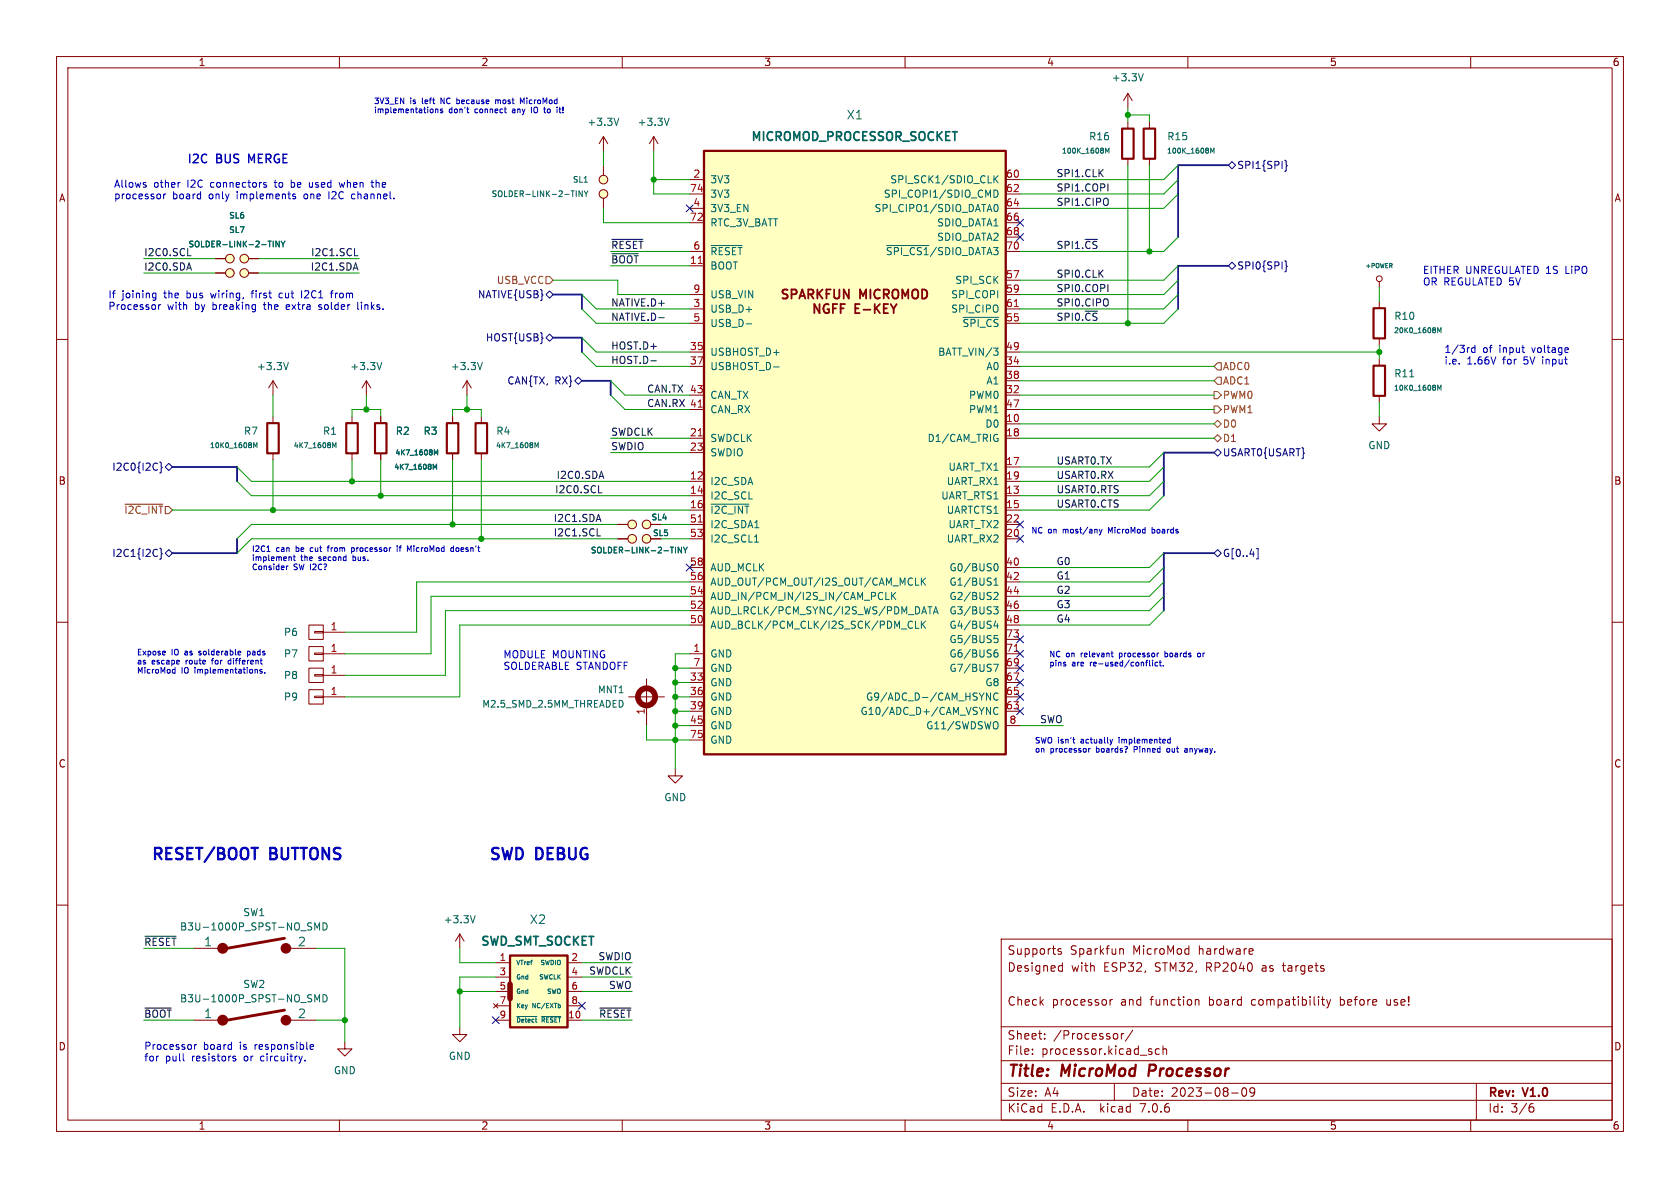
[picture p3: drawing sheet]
<svg xmlns="http://www.w3.org/2000/svg" width="297mm" height="210mm" viewBox="0 0 297 210" stroke-linecap="round" stroke-linejoin="round" font-family="sans-serif">
<g fill="none" stroke="#840000" stroke-width=".18">
<path d="M10 10h277v190h-277zM12 12h273v186h-273zM60 10v2M110 10v2M160 10v2M199.4 16.5l-.8 1.3M199.4 16.5v2.6M199.4 16.5l.8 1.3M210 10v2M260 10v2M106.7 24.1l-.8 1.3M106.7 24.1v2.6"/>
<path d="M106.7 29.2v1.8M106.7 35.1v1.7M106.7 24.1l.7 1.3M115.6 24.1l-.8 1.3M115.6 24.1v2.6M115.6 24.1l.7 1.3M121.9 31.8h2.6M121.9 36.8h2.6M121.9 34.3h2.6M121.9 39.4h2.6M177.8 31.8h2.5M177.8 36.8h2.5"/>
<path d="M177.8 34.3h2.5M177.8 39.4h2.5M199.4 21.6v1.1M199.4 28.1v1.1M203.2 21.6v1.1M203.2 28.1v1.1M10 60h2M38.1 45.7h1.8M38.1 48.3h1.8M43.9 45.7h1.8M43.9 48.3h1.8M121.9 47h2.6"/>
<path d="M121.9 54.6h2.6M121.9 57.2h2.6M121.9 52.1h2.6M121.9 44.5h2.6M177.8 54.6h2.5M177.8 57.2h2.5M177.8 49.5h2.5M177.8 52.1h2.5M177.8 44.5h2.5M177.8 41.9h2.5M243.8 49.8v1M243.8 53.3v1.2"/>
<path d="M243.8 59.8v1.2M285 60h2M48.3 67.3l-.8 1.3M48.3 67.3v2.6M48.3 73.7v1.1M48.3 67.3l.7 1.3M62.2 73.7v1.1M64.8 67.3l-.8 1.3M64.8 67.3v2.6M64.8 67.3l.7 1.3M67.3 73.7v1.1M80 73.7v1.1"/>
<path d="M82.5 67.3l-.7 1.3M82.5 67.3v2.6M82.5 67.3l.8 1.3M85.1 73.7v1.1M121.9 77.5h2.6M121.9 69.9h2.6M121.9 64.8h2.6M121.9 62.2h2.6M121.9 72.4h2.6M177.8 74.9h2.5M177.8 77.5h2.5M177.8 69.9h2.5"/>
<path d="M177.8 64.8h2.5M177.8 62.2h2.5M177.8 67.3h2.5M177.8 72.4h2.5M243.8 73.7v1.2h1.3l-1.3 1.3-1.2-1.3h1.2M243.8 63.5v1.1M243.8 70v1.1M48.3 80.1v1.2M62.2 80.1v1.2M67.3 80.1v1.2M80 80.1v1.2M85.1 80.1v1.2"/>
<path d="M109.2 95.3h1.8M109.2 92.7h1.8M115.1 92.7h1.7M121.9 85.1h2.6M121.9 87.6h2.6M121.9 90.2h2.6M121.9 95.3h2.6M121.9 92.7h2.6M121.9 80h2.6M177.8 85.1h2.5M177.8 87.6h2.5M177.8 90.2h2.5"/>
<path d="M177.8 82.6h2.5M177.8 95.3h2.5M177.8 92.7h2.5M10 110h2M54.6 110.5h2.5v2.5h-2.5zM54.6 114.3h2.5v2.5h-2.5zM54.6 118.1h2.5v2.6h-2.5zM55.6 111.6h1.5v.3h-1.5zM55.6 115.4h1.5v.3h-1.5zM55.6 119.3h1.5v.2h-1.5zM57.1 115.6h3.9M57.1 111.8h3.9"/>
<path d="M57.1 119.4h3.9M121.9 100.3h2.6M121.9 102.9h2.6M121.9 105.4h2.6M121.9 108h2.6M121.9 110.5h2.6M121.9 118.1h2.6M121.9 115.6h2.6M177.8 100.3h2.5M177.8 102.9h2.5M177.8 105.4h2.5M177.8 108h2.5"/>
<path d="M177.8 110.5h2.5M177.8 118.1h2.5M177.8 115.6h2.5M177.8 113h2.5M285 110h2M54.6 121.9h2.5v2.6h-2.5zM55.6 123.1h1.5v.2h-1.5zM57.1 123.2h3.9M111.1 123.2h6.4M114.3 120v8.3M119.4 135.9v1.3h1.2l-1.2 1.2-1.3-1.2h1.3M121.9 123.2h2.6"/>
<path d="M121.9 120.7h2.6M121.9 125.7h2.6M121.9 128.3h2.6M121.9 130.8h2.6M177.8 123.2h2.5M177.8 120.7h2.5M177.8 125.7h2.5M177.8 128.3h2.5M10 160h2M285 160h2M34.3 167.6h5M50.9 167.6h5"/>
<path d="M81.3 165.1l-.8 1.3M81.3 165.1v2.5M81.3 165.1l.7 1.3M87.2 177.4l.8 .8M87.6 170.2h2.6M87.6 172.7h2.6M87.6 175.3h2.6M87.6 177.8h2.6M88 177.4l-.8 .8M100.3 170.2h2.6M100.3 172.7h2.6M100.3 175.3h2.6"/>
<path d="M100.3 177.8h2.6M177 166h108v32h-108zM187.4 170.7l.4 .1M187.6 167.8l-.4-.1-.2 .2 .1 .2 .5 .2v.3h-.6M187.8 170.2v1.5M187.8 171.6l-.4 .1M196.2 176.7v1M196.7 176.7l-.3 .1-.2 .2M198 167.8h.5l.1 .9M210 167.7l.2 .1M210.2 167.2v1.5M210.2 168.6l-.2 .1"/>
<path d="M211.4 176.8h.5l.1 .9M221.3 167.7l.2 .4-.7 .1M221.5 168.6l-.2 .1M233.6 176.7h.6M233.8 177.5l.4 .2M234.5 176.7l.4 1M234.9 177.7l-.2 .4-.2 .1M235.2 176.7l-.3 1M245.2 176.7v.9M34.3 180.3h5M50.9 180.3h5M60 198v2"/>
<path d="M61 184.2v1.2h1.2l-1.2 1.3-1.3-1.3h1.3M81.3 181.6v1.3h1.2l-1.2 1.3-1.3-1.3h1.3M87.6 180.3h2.6M100.3 180.3h2.6M110 198v2M160 198v2M177 194.5h108M177 191.5h108M177 187.5h108M177 181.5h108M182.5 186.3v.1M182.5 185.5v.1"/>
<path d="M184.7 183.6v.1M184.7 182.8v.1M197 191.5v3M197.5 182.8v.8M198.2 182.7v1M198.7 182.7l-.3 .1-.2 .2M200.2 182.1l-1.2 2M205 185.5l-.5-.1-.3 .3v.4l.2 .2h.6M205.6 185.5l.2-.1 .4 .1v.9M205.6 184.9v1.5M210 198v2M217.7 193.2h1.2"/>
<path d="M219.7 192.4l.2-.1a.81 .81 0 0 1 .6 .6 .81 .81 0 0 1-.3 .8l-.2 .1a.81 .81 0 0 1-.3-1.4zM221.8 192.9l-.3 .3h-.3l-.2-.3 .1-.5 .4-.1 .2 .1a.99 .99 0 0 1-.3 1.4h-.3M260 198v2M261 191.5v6.5M270.6 195.7h.3l.3 .3-.1 .5-.5 .1M271 195.1l-.4 .1"/>
<circle cx="106.7" cy="34.3" r=".76"/>
<circle cx="106.7" cy="31.7" r=".76"/>
<circle cx="40.6" cy="48.3" r=".76"/>
<circle cx="40.6" cy="45.7" r=".76"/>
<circle cx="43.2" cy="45.7" r=".76"/>
<circle cx="43.2" cy="48.3" r=".76"/>
<circle cx="243.8" cy="49.3" r=".51"/>
<circle cx="111.8" cy="92.7" r=".76"/>
<circle cx="111.8" cy="95.2" r=".76"/>
<circle cx="114.3" cy="92.7" r=".76"/>
<circle cx="114.3" cy="95.2" r=".76"/>
</g>
<path d="M203.3 188.2l-.3 2" fill="none" stroke="#840000" stroke-width=".4"/>
<circle cx="114.3" cy="123.2" r="1.52" fill="none" stroke="#840000" stroke-width="1"/>
<g fill="none" stroke="#006464" stroke-width=".18">
<path d="M202.1 13l-.4 1.3M101.9 33.7v1.1M102.9 33.7v1.1l-.5-1.1v1.1M103.3 33.7l.3 .6M103.6 34.3v.5M104 33.7l-.4 .6M109.4 20.9l-.4 1.3M118.3 20.9l-.4 1.3M175.7 33.6a.64 .64 0 0 1 .7 .6 .64 .64 0 0 1-.7 .7zM175.7 31.1v1.2M175.8 36.3l.2-.2a.68 .68 0 0 1 .5 .7 .68 .68 0 0 1-.5 .6l-.2-.1-.1-.4zM175.9 31.6l.5 .7"/>
<path d="M176.4 31.1l-.7 .7M195.5 27.1v-.9l.3 .6 .3-.6v.9M214 27.1v-.9l.3 .6 .3-.6v.9M48.3 42.6v1M49.4 42.6v1l-.6-1v1M49.7 42.6l.3 .6M50 43.2v.4M50.4 42.6l-.4 .6M125.7 43.4h5.5M131.9 57.2h1M156.7 43.4h7.5M170.3 56.1h6.3"/>
<path d="M254.2 58.8v-.9l.3 .7 .3-.7v.9M44.8 79.1v-.8l.3 .6 .3-.6v.8M51 64.1l-.4 1.2M58.8 78.3l.3 .6 .3-.6v.8M67.5 64.1l-.4 1.2M76.8 79.5l.3 .7 .3-.7v.9M85.3 64.1l-.5 1.2M94.6 78.3l.3 .6 .3-.6v.8M136.8 64.9h.9M175.7 61.5h.7l-.4 .5M176.2 77.5h.2v.4l-.2 .1M176.2 62l.2 .3v.3l-.2 .2"/>
<path d="M176.3 76.8h.1M249.2 66.6h.7M254.2 69v-.9l.3 .6 .3-.6v.9M76.6 82.1l.3 .6 .3-.6v.9M119.4 96.7v1M120.5 96.7v1l-.6-1v1M120.8 96.7l.4 .6M121.2 97.3v.4M121.5 96.7l-.3 .6M125.7 89.1h6.7M133.4 95.8h.7M133.4 93.3h.8"/>
<path d="M155.5 104.8l.3-.1 .3 .1M156.1 105.9l-.3 .1-.3-.1M156.6 104.7v1.3h.6M157.6 104.7v1.3M157.8 105.3l.6 .7M158.4 104.7l-.8 .7M160.8 109.9l.3-.1 .2 .1M161.3 110.9l-.2 .2-.3-.1M161.9 109.8v1.3h.6M161.9 103.4h.6M162.9 102.2v1.2M162.9 109.8v1.3"/>
<path d="M163.1 110.3l.5 .8M163.1 102.7l.5 .7M163.6 109.8l-.7 .7M163.6 102.2l-.7 .7M164 107.3h.8M164.4 107.3v1.2M165 108.5l.4-1.2 .5 1.2M165.1 108.2h.6M175.7 107.3h.7l-.4 .4 .4 .2v.5l-.2 .1h-.5M175.7 117.4h.8l-.5 1.3M175.7 100.1l.1-.3 .2-.2a.68 .68 0 0 1 .5 .7 .68 .68 0 0 1-.5 .6l-.2-.1-.1-.4M175.7 104.8l.5-.1 .2 .4-.7 .9h.7"/>
<path d="M175.7 115.6l.3-.2h.3l.1 .2v.3l-.2 .2h-.4l-.1-.2M175.7 103.4h.7M175.7 102.5l.4-.3v1.2M176 109.7l-.3 .9h.8M176.3 110.2v.9M176.3 114.9h-.3l-.3 .5M176.4 112.3h-.6l-.1 .6 .2-.1 .4 .1 .1 .2v.4l-.2 .1-.5-.1M109.9 123.9l.3 .4-.3 .6M174.4 125l.7 1.3v-1.3M174.4 122.5l.7 1.3v-1.3M176.3 127.6a.9 .9 0 0 1 0 1.2M176.4 125.2a.6 .6 0 0 0-.8 .4 .6 .6 0 0 0 .6 .7l.2-.1"/>
<path d="M176.4 122.6a.6 .6 0 0 0-.8 .4 .6 .6 0 0 0 .6 .8l.2-.2M55.6 164.4v-1.3l.5 .9 .4-.9v1.3M55.6 177.1v-1.3l.5 .9 .4-.9v1.3M57.1 163.1a.64 .64 0 0 1 .7 .7 .64 .64 0 0 1-.7 .6zM57.1 175.8a.64 .64 0 0 1 .7 .7 .64 .64 0 0 1-.7 .6zM84 161.9l-.4 1.2M91.4 179.7h3.5M95.7 179.7h3.4M98.8 177.6l.3 .2-.1 .3-.2 .1"/>
</g>
<g fill="#ffffc2" stroke="#ffffc2" stroke-width=".18">
<path d="M124.5 26.7h53.3v106.7h-53.3z"/>
<path d="M90.2 168.9h10.1v12.7h-10.1z"/>
<circle cx="106.7" cy="34.3" r=".76"/>
<circle cx="106.7" cy="31.7" r=".76"/>
<circle cx="40.6" cy="45.7" r=".76"/>
<circle cx="43.2" cy="45.7" r=".76"/>
<circle cx="43.2" cy="48.3" r=".76"/>
<circle cx="40.6" cy="48.3" r=".76"/>
<circle cx="111.8" cy="92.7" r=".76"/>
<circle cx="114.3" cy="92.7" r=".76"/>
<circle cx="111.8" cy="95.2" r=".76"/>
<circle cx="114.3" cy="95.2" r=".76"/>
</g>
<path d="M124.5 26.7h53.3v106.7h-53.3zM90.2 168.9h10.1v12.7h-10.1z" fill="none" stroke="#840000" stroke-width=".41"/>
<g fill="none" stroke="#840000" stroke-width=".32">
<path d="M139.2 51.3l-.6-.1-.3 .3 .2 .4 .6 .2 .1 .2M139.9 52l.8-.1 .1-.2v-.4l-.3-.1h-.6v1.6M141.3 52.8l.5-1.6 .6 1.6M142.9 52l.8-.1 .1-.2-.1-.4-.2-.1h-.6v1.6M143.3 52l.5 .8M144.5 51.2v1.6M144.7 51.9l.7 .9M144.9 53.8v1.6l-.9-1.6v1.6M145.4 51.2l-.9 .9M146.1 51.9h.5M146.5 53.8a.79 .79 0 0 0-1 .6 .79 .79 0 0 0 .6 1l.5-.2v-.5h-.3M146.9 51.2h-.8v1.6"/>
<path d="M147.2 54.5h.6M147.5 51.2v1.3l.3 .3 .4-.1 .2-.2v-1.3M148 53.8h-.8v1.6M148.6 54.5h.5M149.4 53.8h-.8v1.6M150.1 51.2v1.6l-1-1.6v1.6M151.2 54.5h.5M152 53.8h-.8v1.6h.8M152 52.8v-1.6l.6 1.1 .5-1.1v1.6M152.7 54.7h1.2M153.9 51.2v1.6M154.6 53.8v1.6"/>
<path d="M154.9 54.4l.6 1M155.5 51.3a.64 .64 0 0 0-.7 0 .64 .64 0 0 0-.2 .8 .6 .6 0 0 0 .3 .6 .6 .6 0 0 0 .6-.1M155.5 53.8l-.9 .9M156.2 52l.8-.1 .1-.2v-.4l-.3-.1h-.6v1.6M156.2 54.5h.6M156.6 52l.5 .8M157 53.8h-.8v1.6h.8M157.5 53.8l.5 .8M158 51.3a.53 .53 0 0 1 .5-.1 .53 .53 0 0 1 .3 .5v.5a.53 .53 0 0 1-.5 .6 .53 .53 0 0 1-.5-.6v-.5zM158 54.6v.8M158.5 53.8l-.5 .8M159.5 52.8v-1.6l.5 1.1 .6-1.1v1.6"/>
<path d="M161.3 51.4a.54 .54 0 0 1 .7-.2 .54 .54 0 0 1 .3 .5v.5a.53 .53 0 0 1-.5 .6 .53 .53 0 0 1-.5-.6zM163 51.2a.81 .81 0 0 1 .9 .8 .81 .81 0 0 1-.9 .8z"/>
</g>
<path d="M123.4 46.6h.8M179.3 54.2h.7M123.4 77.1h.8M123.4 72h.8M123.4 92.3h.8M179.3 115.2h.7" fill="none" stroke="#a90000" stroke-width=".18"/>
<path d="M198.4 22.7h2v5.4h-2zM202.2 22.7h2v5.4h-2zM242.8 54.5h2.1v5.3h-2.1zM47.2 74.8h2.1v5.3h-2.1zM61.2 74.8h2v5.3h-2zM66.3 74.8h2v5.3h-2zM79 74.8h2v5.3h-2zM84.1 74.8h2v5.3h-2zM242.8 64.6h2.1v5.4h-2.1z" fill="none" stroke="#840000" stroke-width=".38"/>
<path d="M90.2 174v2.5" fill="none" stroke="#840000" stroke-width=".99"/>
<g fill="#840000" stroke="#840000" stroke-width=".51">
<circle cx="39.4" cy="167.6" r=".71"/>
<circle cx="50.5" cy="167.6" r=".69"/>
<circle cx="39.4" cy="180.3" r=".71"/>
<circle cx="50.5" cy="180.3" r=".69"/>
</g>
<path d="M50.3 165.9l-10.2 1.7M50.3 178.6l-10.2 1.7" fill="none" stroke="#840000" stroke-width=".51"/>
<g fill="none" stroke="#000084" stroke-width=".18">
<path d="M121.3 36.2l1.2 1.2M122.5 36.2l-1.2 1.2M179.7 38.8l1.2 1.2M180.9 38.8l-1.2 1.2M217.2 29.2l.6-.6 .6 .6-.6 .6zM227.1 28.3l.3 .2v.6l.2 .2-.2 .2v.6l-.3 .2M96.5 59.7l.7-.6 .6 .6-.6 .6zM97.2 51.4l.6 .7-.6 .6-.7-.6zM179.7 41.3l1.2 1.2M180.9 41.3l-1.2 1.2M217.2 47l.6-.6 .6 .6-.6 .6zM227.1 46.1l.3 .2v.6l.2 .2-.2 .2v.6l-.3 .2"/>
<path d="M101.6 67.3l.6-.6 .7 .6-.7 .6zM28.3 81.7l.2 .2v.6l.2 .1-.2 .2v.6l-.2 .2M28.3 96.9l.2 .2v.6l.2 .2-.2 .2v.6l-.2 .2M29.2 82.6l.6-.7 .7 .7-.7 .6zM29.8 97.2l.7 .6-.7 .6-.6-.6zM121.3 99.7l1.2 1.2M122.5 99.7l-1.2 1.2M179.7 92.1l1.2 1.2M179.7 94.6l1.2 1.3M180.9 92.1l-1.2 1.2M180.9 94.6l-1.2 1.3M214.6 80l.7-.6 .6 .6-.6 .6z"/>
<path d="M215.3 97.2l.6 .6-.6 .6-.7-.6zM222.1 97h.3v1.8h-.3M179.7 112.4l1.2 1.2M179.7 115l1.2 1.2M179.7 117.5l1.2 1.2M180.9 112.4l-1.2 1.2M180.9 115l-1.2 1.2M180.9 117.5l-1.2 1.2M179.7 120l1.2 1.3M179.7 122.6l1.2 1.2M179.7 125.1l1.2 1.2M180.9 120l-1.2 1.3"/>
<path d="M180.9 122.6l-1.2 1.2M180.9 125.1l-1.2 1.2M87 179.7l1.2 1.2M88.2 179.7l-1.2 1.2M102.3 177.2l1.2 1.2M103.5 177.2l-1.2 1.2"/>
</g>
<path d="M96.5 48.9h.7l.6 .6-.6 .7h-.7zM214.6 77.5l.7-.7 .6 .7-.6 .6zM214.6 69.2h.7l.6 .7-.6 .6h-.7zM214.6 71.8h.7l.6 .6-.6 .6h-.7zM215.3 66.7h.6v1.2h-.6l-.7-.6zM215.3 64.1h.6v1.3h-.6l-.7-.6zM215.3 74.3l.6 .6-.6 .7-.7-.7zM22.1 89.1h6.7" fill="none" stroke="#725600" stroke-width=".18"/>
<g fill="none" stroke="#0f0f0f" stroke-width=".18">
<path d="M195.9 32.5v1.3M195.9 35.2v.9M33.2 45.2h.6M62.7 45.2h.6M108.2 42.3h5.5M108.2 44.9h4.6M116.5 56.2h.9M195.9 50.3v1.3M195.9 53v.9M115.1 63.8h.9M105.6 94.7h.6M105.8 87.1h.6"/>
<path d="M25.6 178.2h4.7M25.6 165.5h5.5M106 178.2h5.5"/>
</g>
<g fill="none" stroke="#0000c2" stroke-width=".18">
<path d="M77 19.3v.6M77 19.4l.4-.1v.6M77.9 18.3v-1l.6 1M78.2 19.3h-.2l-.1 .1v.2l.3 .1v.2h-.3M80.8 18.3h.2M81 17.7h-.2M82.5 19.3h.4M82.8 19.9h.1M87.6 17.8l.3-.1 .1 .1M87.6 17.7v.6M88 17.8v.5M88.2 17.7l-.2 .1"/>
<path d="M89.1 19.3h.4M89.4 19.9h.1M90.6 19.6v.3M92 17.3l.3 .7 .4-.7v1M93.9 18.9v1M98.8 19.3h.4M98.9 18.9v.9l.3 .1M25.7 32.7l.2 .2-.2 .2M25.7 32.3h.1M28.9 34.3v.8M29.3 34.3l-.4 .2M31.7 32.3h.1"/>
<path d="M46.7 32.3h.4M46.7 32.6l.4 .1v.2l-.1 .2-.4-.1M51.5 31.8v1.3M51.5 33l.1 .1M51.6 32.3h-.1M51.7 34.5l.6 .4-.2 .2h-.4M52.2 34.4l-.3-.1-.2 .2M54.7 32.3v.6l.4 .2M58.1 33.9v1.2M60 32.3l.2 .8 .2-.6 .3 .6M62.6 34.3h-.2l-.3 .2 .1 .5 .4 .1M65.6 32.3h.5"/>
<path d="M65.8 33l.3 .1M27.1 52.6h.5M27.1 51.9h.5M27.6 51.8v1l-.2 .2M28 53.9v.8M28.4 53.9l-.4 .2M44.4 51.8h.5M44.6 51.5l-.1 1.2M49.8 51.8l-.4 .1-.1 .2 .1 .4 .4 .2M50.8 53.9l-.2 .1v.5l.2 .2M51.2 54.2l-.6 .1M53.3 51.4v1.3"/>
<path d="M53.9 51.5h.1M54.5 51.9l-.7 .8h.8M56.3 54.6l.4 .1M56.7 53.9l-.4 .1 .1 .2 .3 .1M58.4 51.8h.5M58.9 51.4l-.3 .2v1.1M63.2 53.4v1.1l.2 .2M260.8 61v1.3M260.8 61.5h-.4l-.3 .2 .2 .6h.5M47.2 97.5h.5M51.2 98.4l.3 .2v.5M51.8 98.4h.4"/>
<path d="M52 98.1v.9l.2 .1M54.9 96.9l-.1 .1 .1 .4M57.8 96.8h.4M58.2 96.5l-.2 .1v.9M62.2 96.9l.3-.1 .1 .2v.4h-.4M62.2 96.8v1M62.4 98.1v1M62.4 99.1h.1M62.5 98.4l-.1 .1M70.2 96.5v.1M70.2 96.8v.7M70.6 96.8h.3"/>
<path d="M70.9 96.5l-.2 .1v.9M72.4 97.2l.3-.7v1M79.9 96.8l.3 .1M80.2 97.4l-.3 .1M80.2 96.5v1M81 96.9l-.2-.1-.2 .2v.4h.4M194.3 93.6l.3 .6M194.6 94.2l-.3 .4M194.8 93.6l-.2 .6M196.3 93.9l-.3-.7v1M203.7 93.2v1M203.7 94.2h.3"/>
<path d="M204 93.6h-.3M29.2 115.2v.2h-.4M30.6 119h.3M30.6 118.4h.3M30.9 118v1M35.1 115.7l.1 .1M35.2 115.2v.2M37.4 116.7h.4M40.7 116.7l-.4 .2 .1 .4 .3 .1M42.4 115.1l.2 .3h-.5M42.5 115.7l-.1 .1M43.8 115.1v1"/>
<path d="M43.8 115.7l.2 .1M44 115.1l-.2 .1M46.3 118.4l-.2-.1-.2 .2 .1 .1 .3 .1v.3h-.4M46.8 118.9v.1M50.6 100v.7M50.9 100l-.3 .2M188.4 117.4v.3M196.4 115.5h.4M196.7 116.1h.1M197.9 115.5v1M197.9 116.1h.1M198 115.5h-.1"/>
<path d="M203.2 116.7v.9l.2 .1M203.8 117.1v.6M204.7 117.1h-.3l-.2 .2 .1 .4h.4M204.9 117.1h.4M205.1 116.7v.9l.2 .1M205.7 117.6v.1M205.9 116.1h.3M205.9 115.1v1M206.2 115.5h-.3M211.8 115.5h.1h.3l-.1 .6-.3-.1zM189.6 130.7h.4M189.9 131.4h.1"/>
<path d="M192.5 132.3v.7M192.7 132.3l-.2 .2M196.7 130.7l-.2 .7M197.8 130.4v.1M197.8 130.7v.7M200.5 132v1M200.5 132.5h.4M206.6 130.7h.3M206.6 132.3l-.3 .2v.4l.3 .1M206.9 131.3l-.3 .1M206.9 130.4v1M209.5 132.4h.3l.1 .6"/>
<path d="M209.9 132.5l-.5 .2 .2 .3 .3-.1M32.5 187.5h.1M34.4 184.7v.8M34.8 184.7l-.4 .2M41.2 187.1l.4 .1 .1 .2-.2 .1h-.3M41.2 186.8h.4M53.9 187.4v.1M54.9 184.7h.4l.1 .3-.6 .1M54.9 185.4h.5"/>
</g>
<path d="M217.2 29.2h-8.9v12.7M97.8 52.1h5.1v2.5M97.8 59.7h5.1v2.5M217.2 47h-8.9v7.6M102.9 67.3h5v2.6M30.5 82.6h11.4v2.5M41.9 95.3v2.5h-11.4M214.6 80h-8.9v7.6M214.6 97.8h-8.9v10.2" fill="none" stroke="#000084" stroke-width=".3"/>
<g fill="none" stroke="#009600" stroke-width=".18">
<path d="M199.4 19.1v2.5M106.7 26.7v2.5M106.7 36.8v2.6h15.2M115.6 26.7v7.6h6.3M115.6 31.8h6.3M199.4 20.3h3.8v1.3M199.4 29.2v28M203.2 29.2v15.3M208.3 31.8l-2.6 2.5h-25.4M208.3 29.2l-2.6 2.6h-25.4M208.3 34.3l-2.6 2.5h-25.4M25.4 45.7h12.7"/>
<path d="M25.4 48.3h12.7M45.7 45.7h17.8M45.7 48.3h17.8M97.8 49.5h11.4v2.6h12.7M102.9 54.6l2.5 2.6h16.5M102.9 52.1l2.5 2.5h16.5M102.9 59.7l2.5 2.5h16.5M107.9 44.5h14M107.9 47h14M208.3 54.6l-2.6 2.6h-25.4M208.3 52.1l-2.6 2.5h-25.4M208.3 49.5l-2.6 2.6h-25.4"/>
<path d="M208.3 41.9l-2.6 2.6h-25.4M208.3 47l-2.6 2.5h-25.4M243.8 50.8v2.5M48.3 69.9v3.8M62.2 73.7v-1.3h5.1v1.3M64.8 69.9v2.5M80 73.7v-1.3h5.1v1.3M82.5 69.9v2.5M102.9 62.2l2.5 2.6h16.5M107.9 69.9l2.6 2.5h11.4M107.9 67.3l2.6 2.6h11.4M107.9 77.5h14"/>
<path d="M180.3 72.4h34.3M180.3 62.2h63.5M180.3 74.9h34.3M180.3 69.9h34.3M180.3 64.8h34.3M180.3 67.3h34.3M180.3 77.5h34.3M243.8 61v2.5M243.8 71.1v2.6M30.5 90.2h91.4M41.9 85.1l2.5 2.5h77.5M41.9 82.6l2.5 2.5h77.5"/>
<path d="M48.3 81.3v8.9M62.2 81.3v3.8M67.3 81.3v6.3M80 81.3v11.4M85.1 81.3v14M107.9 80h14M109.2 92.7h-64.8l-2.5 2.6M109.2 95.3h-64.8l-2.5 2.5M116.8 92.7h5.1M116.8 95.3h5.1M205.7 85.1l-2.5 2.5h-22.9M205.7 82.6l-2.5 2.5h-22.9"/>
<path d="M205.7 87.6l-2.5 2.6h-22.9M205.7 80l-2.5 2.6h-22.9M205.7 97.8l-2.5 2.5h-22.9M119.4 118.1h2.5M121.9 110.5h-40.6v12.7h-20.3M121.9 108h-43.2v11.4h-17.7M121.9 105.4h-45.7v10.2h-15.2M121.9 115.6h-2.5v20.3M121.9 102.9h-48.2v8.9h-12.7M205.7 108l-2.5 2.5h-22.9M205.7 105.4l-2.5 2.6h-22.9M205.7 102.9l-2.5 2.5h-22.9"/>
<path d="M205.7 100.3l-2.5 2.6h-22.9M114.3 128.3v2.5h7.6M119.4 128.3h2.5M119.4 120.7h2.5M119.4 125.7h2.5M119.4 123.2h2.5M180.3 128.3h7.7M25.4 167.6h8.9M55.9 167.6h5.1v16.6M81.3 167.6v2.6h6.3M81.3 175.3h6.3M87.6 172.7h-6.3v8.9"/>
<path d="M102.9 175.3h8.9M102.9 172.7h8.9M102.9 170.2h8.9M25.4 180.3h8.9M55.9 180.3h5.1M102.9 180.3h8.9"/>
</g>
<g fill="#009600" stroke="#009600" stroke-width=".18">
<circle cx="119.4" cy="120.7" r=".46"/>
<circle cx="119.4" cy="123.2" r=".46"/>
<circle cx="85.1" cy="95.3" r=".46"/>
<circle cx="119.4" cy="128.3" r=".46"/>
<circle cx="119.4" cy="125.7" r=".46"/>
<circle cx="119.4" cy="118.1" r=".46"/>
<circle cx="62.2" cy="85.1" r=".46"/>
<circle cx="67.3" cy="87.6" r=".46"/>
<circle cx="48.3" cy="90.2" r=".46"/>
<circle cx="64.8" cy="72.4" r=".46"/>
<circle cx="80" cy="92.7" r=".46"/>
<circle cx="82.5" cy="72.4" r=".46"/>
<circle cx="115.6" cy="31.8" r=".46"/>
<circle cx="81.3" cy="175.3" r=".46"/>
<circle cx="119.4" cy="130.8" r=".46"/>
<circle cx="61" cy="180.3" r=".46"/>
<circle cx="199.4" cy="20.3" r=".46"/>
<circle cx="203.2" cy="44.5" r=".46"/>
<circle cx="199.4" cy="57.2" r=".46"/>
<circle cx="243.8" cy="62.2" r=".46"/>
</g>
<g font-size="2.8" fill="#0000c2">
<text x="26.7" y="152.2">RESET/BOOT</text>
<text x="47.9" y="152.2">BUTTONS</text>
<text x="86.4" y="152.2">SWD</text>
<text x="94.9" y="152.2">DEBUG</text>
</g>
<g font-size="2.8" fill="#840000">
<text x="178" y="190.9">Title:</text>
<text x="187.7" y="190.9">MicroMod</text>
<text x="203.9" y="190.9">Processor</text>
</g>
<text font-size="2.2" fill="#840000" x="129.5" y="54.6">SPARKFUN</text>
<text font-size="2.2" fill="#006464" x="165.6" y="54.6">E-KEY</text>
<g font-size="2.1" fill="#006464">
<text x="149.6" y="21.3">X1</text>
<text x="132.6" y="25.3">MICROMOD_PROCESSOR_SOCKET</text>
<text x="36" y="167.4">1</text>
<text x="52.6" y="167.4">2</text>
<text x="84.8" y="167.6">SWD_SMT_SOCKET</text>
<text x="93.6" y="163.6">X2</text>
<text x="36" y="180.1">1</text>
<text x="52.6" y="180.1">2</text>
</g>
<g font-size="2.1" fill="#0000c2">
<text x="33" y="29">I2C</text>
<text x="38.3" y="29">BUS</text>
<text x="44.4" y="29">MERGE</text>
</g>
<g font-size="2.1" fill="#840000">
<text x="178" y="172">Designed</text>
<text x="178" y="169">Supports</text>
<text x="189.2" y="169">Sparkfun</text>
<text x="189.4" y="172">with</text>
<text x="195.2" y="172">ESP32,</text>
<text x="200.3" y="169">MicroMod</text>
<text x="204.3" y="172">STM32,</text>
<text x="212" y="169">hardware</text>
<text x="213.5" y="172">RP2040</text>
<text x="223.5" y="172">as</text>
<text x="227.4" y="172">targets</text>
<text x="178" y="178">Check</text>
<text x="185.9" y="178">processor</text>
<text x="198.2" y="178">and</text>
<text x="203.5" y="178">function</text>
<text x="214" y="178">board</text>
<text x="221.6" y="178">compatibility</text>
<text x="237.4" y="178">before</text>
<text x="245.8" y="178">use!</text>
<text x="178" y="184">Sheet:</text>
<text x="186.2" y="184">/Processor/</text>
<text x="178" y="186.7">File:</text>
<text x="184.1" y="186.7">processor.kicad_sch</text>
<text x="178" y="196.9">KiCad</text>
<text x="178" y="194.1">Size:</text>
<text x="184.7" y="194.1">A4</text>
<text x="185.7" y="196.9">E.D.A.</text>
<text x="194.6" y="196.9">kicad</text>
<text x="200" y="194.1">Date:</text>
<text x="201.8" y="196.9">7.0.6</text>
<text x="207" y="194.1">2023-08-09</text>
<text x="263" y="194.3">Rev:</text>
<text x="263" y="196.9">Id:</text>
<text x="267.1" y="196.9">3/6</text>
<text x="269.4" y="194.3">V1.0</text>
</g>
<g font-size="1.8" fill="#840000">
<text x="35" y="11.9">1</text>
<text x="85" y="11.9">2</text>
<text x="135" y="11.9">3</text>
<text x="185" y="11.9">4</text>
<text x="235" y="11.9">5</text>
<text x="285" y="11.9">6</text>
<text x="10.3" y="35.9">A</text>
<text x="285.3" y="35.9">A</text>
<text x="10.3" y="85.9">B</text>
<text x="285.3" y="85.9">B</text>
<text x="10.3" y="135.9">C</text>
<text x="285.3" y="135.9">C</text>
<text x="10.3" y="185.9">D</text>
<text x="285.3" y="185.9">D</text>
<text x="35" y="199.9">1</text>
<text x="85" y="199.9">2</text>
<text x="135" y="199.9">3</text>
<text x="185" y="199.9">4</text>
<text x="235" y="199.9">5</text>
<text x="285" y="199.9">6</text>
</g>
<g font-size="1.8" fill="#006464">
<text x="196.4" y="14.6">+3.3V</text>
<text x="103.7" y="22.5">+3.3V</text>
<text x="112.6" y="22.5">+3.3V</text>
<text x="192.4" y="25">R16</text>
<text x="206.3" y="25">R15</text>
<text x="125.5" y="32.6">3V3</text>
<text x="125.5" y="35.2">3V3</text>
<text x="156.1" y="35.2">SPI_COPI1/SDIO_CMD</text>
<text x="157.3" y="32.6">SPI_SCK1/SDIO_CLK</text>
<text x="125.5" y="37.7">3V3_EN</text>
<text x="125.5" y="40.2">RTC_3V_BATT</text>
<text x="154.5" y="37.7">SPI_CIPO1/SDIO_DATA0</text>
<text x="165.6" y="40.2">SDIO_DATA1</text>
<text x="125.5" y="47.9">BOOT</text>
<text x="125.5" y="45.3">~{RESET}</text>
<text x="156.5" y="45.3">~{SPI_CS1}/SDIO_DATA3</text>
<text x="165.6" y="42.8">SDIO_DATA2</text>
<text x="125.5" y="52.9">USB_VIN</text>
<text x="168.1" y="52.9">SPI_COPI</text>
<text x="168.8" y="50.4">SPI_SCK</text>
<text x="125.5" y="55.5">USB_D+</text>
<text x="125.5" y="58">USB_D-</text>
<text x="168.1" y="55.5">SPI_CIPO</text>
<text x="170" y="58">~{SPI_CS}</text>
<text x="246.4" y="56.7">R10</text>
<text x="45.3" y="65.6">+3.3V</text>
<text x="61.8" y="65.6">+3.3V</text>
<text x="79.6" y="65.6">+3.3V</text>
<text x="125.5" y="63.1">USBHOST_D+</text>
<text x="125.5" y="65.6">USBHOST_D-</text>
<text x="165.8" y="63.1">BATT_VIN/3</text>
<text x="174.3" y="65.6">A0</text>
<text x="125.5" y="70.7">CAN_TX</text>
<text x="171.2" y="70.7">PWM0</text>
<text x="174.3" y="68.2">A1</text>
<text x="246.4" y="66.9">R11</text>
<text x="43" y="77.1">R7</text>
<text x="57" y="77.1">R1</text>
<text x="69.9" y="77.1">R2</text>
<text x="74.8" y="77.1">R3</text>
<text x="87.6" y="77.1">R4</text>
<text x="125.5" y="73.3">CAN_RX</text>
<text x="171.2" y="73.3">PWM1</text>
<text x="174.1" y="75.8">D0</text>
<text x="125.5" y="78.3">SWDCLK</text>
<text x="125.5" y="80.9">SWDIO</text>
<text x="163.9" y="78.3">D1/CAM_TRIG</text>
<text x="167.6" y="83.4">UART_TX1</text>
<text x="241.8" y="79.6">GND</text>
<text x="125.5" y="86">I2C_SDA</text>
<text x="125.5" y="88.5">I2C_SCL</text>
<text x="166.3" y="88.5">UART_RTS1</text>
<text x="167.3" y="86">UART_RX1</text>
<text x="125.5" y="91">~{I2C_INT}</text>
<text x="125.5" y="93.6">I2C_SDA1</text>
<text x="167.3" y="91">UARTCTS1</text>
<text x="167.6" y="93.6">UART_TX2</text>
<text x="125.5" y="96.1">I2C_SCL1</text>
<text x="125.5" y="101.2">AUD_MCLK</text>
<text x="167.3" y="96.1">UART_RX2</text>
<text x="167.8" y="101.2">G0/BUS0</text>
<text x="125.5" y="106.3">AUD_IN/PCM_IN/I2S_IN/CAM_PCLK</text>
<text x="125.5" y="103.7">AUD_OUT/PCM_OUT/I2S_OUT/CAM_MCLK</text>
<text x="167.8" y="103.7">G1/BUS1</text>
<text x="167.8" y="106.3">G2/BUS2</text>
<text x="50.1" y="112.6">P6</text>
<text x="125.5" y="111.4">AUD_BCLK/PCM_CLK/I2S_SCK/PDM_CLK</text>
<text x="125.5" y="108.8">AUD_LRCLK/PCM_SYNC/I2S_WS/PDM_DATA</text>
<text x="167.8" y="108.8">G3/BUS3</text>
<text x="167.8" y="111.4">G4/BUS4</text>
<text x="167.8" y="113.9">G5/BUS5</text>
<text x="50.1" y="116.4">P7</text>
<text x="125.5" y="119">GND</text>
<text x="125.5" y="116.4">GND</text>
<text x="167.8" y="119">G7/BUS7</text>
<text x="167.8" y="116.4">G6/BUS6</text>
<text x="50.1" y="124.1">P9</text>
<text x="50.1" y="120.2">P8</text>
<text x="125.5" y="121.5">GND</text>
<text x="125.5" y="124.1">GND</text>
<text x="153" y="124.1">G9/ADC_D-/CAM_HSYNC</text>
<text x="174.1" y="121.5">G8</text>
<text x="125.5" y="126.6">GND</text>
<text x="125.5" y="129.1">GND</text>
<text x="125.5" y="131.7">GND</text>
<text x="152" y="126.6">G10/ADC_D+/CAM_VSYNC</text>
<text x="163.6" y="129.1">G11/SWDSWO</text>
<text x="117.3" y="141.8">GND</text>
<text x="31.7" y="164.7">B3U-1000P_SPST-NO_SMD</text>
<text x="42.9" y="162.2">SW1</text>
<text x="78.3" y="163.4">+3.3V</text>
<text x="31.7" y="177.4">B3U-1000P_SPST-NO_SMD</text>
<text x="42.9" y="174.9">SW2</text>
<text x="58.9" y="190.1">GND</text>
<text x="79.2" y="187.6">GND</text>
</g>
<g font-size="1.8" fill="#0000c2">
<text x="20.1" y="33.3">Allows</text>
<text x="20.1" y="35.3">processor</text>
<text x="27.2" y="33.3">other</text>
<text x="30.5" y="35.3">board</text>
<text x="33.2" y="33.3">I2C</text>
<text x="37" y="35.3">only</text>
<text x="37.5" y="33.3">connectors</text>
<text x="42.1" y="35.3">implements</text>
<text x="49.1" y="33.3">to</text>
<text x="52.1" y="33.3">be</text>
<text x="54.2" y="35.3">one</text>
<text x="55.5" y="33.3">used</text>
<text x="58.8" y="35.3">I2C</text>
<text x="61.1" y="33.3">when</text>
<text x="63" y="35.3">channel.</text>
<text x="67" y="33.3">the</text>
<text x="19" y="52.8">If</text>
<text x="21.6" y="52.8">joining</text>
<text x="29.1" y="52.8">the</text>
<text x="33.3" y="52.8">bus</text>
<text x="37.8" y="52.8">wiring,</text>
<text x="45.2" y="52.8">first</text>
<text x="50.2" y="52.8">cut</text>
<text x="54.3" y="52.8">I2C1</text>
<text x="59.8" y="52.8">from</text>
<text x="251.5" y="48.5">EITHER UNREGULATED 1S</text>
<text x="251.5" y="50.6">OR REGULATED 5V</text>
<text x="277" y="48.5">LiPO</text>
<text x="19" y="54.9">Processor</text>
<text x="29.6" y="54.9">with</text>
<text x="34.6" y="54.9">by</text>
<text x="37.9" y="54.9">breaking</text>
<text x="47.1" y="54.9">the</text>
<text x="51.3" y="54.9">extra</text>
<text x="57.2" y="54.9">solder</text>
<text x="64.3" y="54.9">links.</text>
<text x="255.3" y="62.5">1/3rd</text>
<text x="255.3" y="64.5">i.e.</text>
<text x="259.3" y="64.5">1.66V</text>
<text x="262.1" y="62.5">of</text>
<text x="265.2" y="62.5">input</text>
<text x="265.8" y="64.5">for</text>
<text x="269.7" y="64.5">5V</text>
<text x="271.1" y="62.5">voltage</text>
<text x="273.1" y="64.5">input</text>
<text x="88.9" y="116.5">MODULE MOUNTING</text>
<text x="88.9" y="118.5">SOLDERABLE STANDOFF</text>
<text x="25.4" y="185.7">Processor</text>
<text x="35.9" y="185.7">board</text>
<text x="42.5" y="185.7">is</text>
<text x="45.3" y="185.7">responsible</text>
<text x="25.4" y="187.7">for</text>
<text x="29.2" y="187.7">pull</text>
<text x="34" y="187.7">resistors</text>
<text x="43.4" y="187.7">or</text>
<text x="46.5" y="187.7">circuitry.</text>
</g>
<g font-size="1.8" fill="#a90000">
<text x="121.9" y="34">74</text>
<text x="122.5" y="31.5">2</text>
<text x="177.8" y="31.5">60</text>
<text x="177.8" y="34">62</text>
<text x="121.9" y="39.1">72</text>
<text x="122.5" y="36.6">4</text>
<text x="177.8" y="36.6">64</text>
<text x="177.8" y="39.1">66</text>
<text x="177.8" y="41.7">68</text>
<text x="121.9" y="46.7">11</text>
<text x="122.5" y="44.2">6</text>
<text x="177.8" y="44.2">70</text>
<text x="122.5" y="51.8">9</text>
<text x="177.8" y="49.3">57</text>
<text x="177.8" y="51.8">59</text>
<text x="122.5" y="54.4">3</text>
<text x="122.5" y="56.9">5</text>
<text x="177.8" y="56.9">55</text>
<text x="177.8" y="54.4">61</text>
<text x="121.9" y="62">35</text>
<text x="121.9" y="64.5">37</text>
<text x="177.8" y="64.5">34</text>
<text x="177.8" y="62">49</text>
<text x="177.8" y="69.6">32</text>
<text x="177.8" y="67.1">38</text>
<text x="121.9" y="77.2">21</text>
<text x="177.8" y="74.7">10</text>
<text x="177.8" y="77.2">18</text>
<text x="177.8" y="72.1">47</text>
<text x="121.9" y="79.8">23</text>
<text x="177.8" y="82.3">17</text>
<text x="121.9" y="84.8">12</text>
<text x="121.9" y="87.4">14</text>
<text x="121.9" y="89.9">16</text>
<text x="177.8" y="87.4">13</text>
<text x="177.8" y="89.9">15</text>
<text x="177.8" y="84.8">19</text>
<text x="121.9" y="92.5">51</text>
<text x="121.9" y="95">53</text>
<text x="177.8" y="95">20</text>
<text x="177.8" y="92.5">22</text>
<text x="121.9" y="100.1">58</text>
<text x="177.8" y="100.1">40</text>
<text x="121.9" y="107.7">52</text>
<text x="121.9" y="105.2">54</text>
<text x="121.9" y="102.6">56</text>
<text x="177.8" y="102.6">42</text>
<text x="177.8" y="105.2">44</text>
<text x="177.8" y="107.7">46</text>
<text x="58.3" y="111.5">1</text>
<text x="121.9" y="110.2">50</text>
<text x="177.8" y="110.2">48</text>
<text x="177.8" y="112.8">73</text>
<text x="58.3" y="115.3">1</text>
<text x="58.3" y="119.1">1</text>
<text x="122.5" y="117.9">7</text>
<text x="122.5" y="115.3">1</text>
<text x="177.8" y="117.9">69</text>
<text x="177.8" y="115.3">71</text>
<text x="58.3" y="122.9">1</text>
<text x="121.9" y="120.4">33</text>
<text x="121.9" y="122.9">36</text>
<text x="121.9" y="125.5">39</text>
<text x="177.8" y="125.5">63</text>
<text x="177.8" y="122.9">65</text>
<text x="177.8" y="120.4">67</text>
<text x="114" y="126.4" transform="rotate(-90 114 126.4)">1</text>
<text x="121.9" y="128">45</text>
<text x="121.9" y="130.6">75</text>
<text x="178.4" y="128">8</text>
</g>
<g font-size="1.8" fill="#0f0f0f">
<text x="186.7" y="31.4">SPI1.CLK</text>
<text x="186.7" y="33.9">SPI1.COPI</text>
<text x="186.7" y="36.5">SPI1.CIPO</text>
<text x="25.4" y="45.4">I2C0.SCL</text>
<text x="25.4" y="47.9">I2C0.SDA</text>
<text x="54.8" y="47.9">I2C1.SDA</text>
<text x="54.9" y="45.4">I2C1.SCL</text>
<text x="107.9" y="44.1">~{RESET}</text>
<text x="107.9" y="46.6">~{BOOT}</text>
<text x="186.7" y="44.1">SPI1.~{CS}</text>
<text x="186.7" y="49.2">SPI0.CLK</text>
<text x="186.7" y="51.7">SPI0.COPI</text>
<text x="107.9" y="54.3">NATIVE.D+</text>
<text x="107.9" y="56.8">NATIVE.D-</text>
<text x="186.7" y="56.8">SPI0.~{CS}</text>
<text x="186.7" y="54.3">SPI0.CIPO</text>
<text x="107.9" y="64.4">HOST.D-</text>
<text x="107.9" y="61.9">HOST.D+</text>
<text x="114.3" y="69.5">CAN.TX 43</text>
<text x="107.9" y="77.1">SWDCLK</text>
<text x="114.3" y="72">CAN.RX 41</text>
<text x="107.9" y="79.7">SWDIO</text>
<text x="186.7" y="82.2">USART0.TX</text>
<text x="98" y="87.3">I2C0.SCL</text>
<text x="98.3" y="84.7">I2C0.SDA</text>
<text x="186.7" y="89.8">USART0.CTS</text>
<text x="186.7" y="84.7">USART0.RX</text>
<text x="186.7" y="87.3">USART0.RTS</text>
<text x="97.8" y="92.4">I2C1.SDA</text>
<text x="97.8" y="94.9">I2C1.SCL</text>
<text x="186.7" y="100">G0</text>
<text x="186.7" y="105.1">G2</text>
<text x="186.7" y="102.5">G1</text>
<text x="186.7" y="107.6">G3</text>
<text x="186.7" y="110.1">G4</text>
<text x="183.8" y="127.9">SWO</text>
<text x="25.4" y="167.3">~{RESET}</text>
<text x="104.1" y="172.4">SWDCLK</text>
<text x="105.7" y="169.8">SWDIO</text>
<text x="25.4" y="180">~{BOOT}</text>
<text x="105.8" y="180">~{RESET}</text>
<text x="107.6" y="174.9">SWO</text>
</g>
<g font-size="1.8" fill="#000084">
<text x="218.6" y="30.1">SPI1{SPI}</text>
<text x="218.6" y="47.9">SPI0{SPI}</text>
<text x="84.4" y="52.9">NATIVE{USB}</text>
<text x="87.7" y="50.4">USB_VCC</text>
<text x="85.8" y="60.6">HOST{USB}</text>
<text x="89.6" y="68.2">CAN{TX,</text>
<text x="98.1" y="68.2">RX}</text>
<text x="19.7" y="83.4">I2C0{I2C}</text>
<text x="216.1" y="80.9">USART0{USART}</text>
<text x="19.7" y="98.7">I2C1{I2C}</text>
<text x="216.1" y="98.7">G[0..4]</text>
</g>
<g font-size="1.8" fill="#725600">
<text x="216.1" y="65.6">ADC0</text>
<text x="216.1" y="68.2">ADC1</text>
<text x="216.1" y="70.7">PWM0</text>
<text x="216.1" y="75.8">D0</text>
<text x="216.1" y="73.3">PWM1</text>
<text x="216.1" y="78.3">D1</text>
<text x="21.9" y="91">~{I2C_INT}</text>
</g>
<g font-size="1.7" fill="#006464">
<text x="85.1" y="125.3">M2.5_SMD_2.5MM_THREADED</text>
<text x="105.6" y="122.7">MNT1</text>
</g>
<g font-size="1.7" fill="#a90000">
<text x="88.2" y="169.9">1</text>
<text x="88.2" y="172.5">3</text>
<text x="100.9" y="169.9">2</text>
<text x="100.9" y="172.5">4</text>
<text x="88.2" y="175">5</text>
<text x="88.2" y="177.5">7</text>
<text x="100.9" y="175">6</text>
<text x="100.9" y="177.5">8</text>
<text x="88.2" y="180.1">9</text>
<text x="100.4" y="180.1">10</text>
</g>
<g font-size="1.4" fill="#0000c2">
<text x="66" y="18.5">3V3_EN</text>
<text x="66" y="20.1">implementations</text>
<text x="72.5" y="18.5">is</text>
<text x="74.8" y="18.5">left</text>
<text x="78.4" y="18.5">NC</text>
<text x="79.4" y="20.1">don't</text>
<text x="81.4" y="18.5">because</text>
<text x="84.2" y="20.1">connect</text>
<text x="88.6" y="18.5">most</text>
<text x="91" y="20.1">any</text>
<text x="93.2" y="18.5">MicroMod</text>
<text x="94.6" y="20.1">IO</text>
<text x="97.2" y="20.1">to</text>
<text x="99.7" y="20.1">it!</text>
<text x="182.2" y="94.4">NC</text>
<text x="185.3" y="94.4">on</text>
<text x="188.1" y="94.4">most/any</text>
<text x="196.4" y="94.4">MicroMod</text>
<text x="204.4" y="94.4">boards</text>
<text x="44.4" y="97.6">I2C1</text>
<text x="44.4" y="99.2">implement</text>
<text x="44.4" y="100.8">Consider</text>
<text x="48.9" y="97.6">can</text>
<text x="51.9" y="100.8">SW I2C?</text>
<text x="52.5" y="97.6">be</text>
<text x="53.2" y="99.2">the</text>
<text x="55.3" y="97.6">cut</text>
<text x="56.6" y="99.2">second</text>
<text x="58.7" y="97.6">from</text>
<text x="62.8" y="99.2">bus.</text>
<text x="63.1" y="97.6">processor</text>
<text x="71.4" y="97.6">if</text>
<text x="73.5" y="97.6">MicroMod</text>
<text x="81.5" y="97.6">doesn't</text>
<text x="24.1" y="115.9">Expose</text>
<text x="24.1" y="117.5">as</text>
<text x="24.1" y="119.1">MicroMod</text>
<text x="26.9" y="117.5">escape</text>
<text x="30.3" y="115.9">IO</text>
<text x="32.1" y="119.1">IO</text>
<text x="32.9" y="115.9">as</text>
<text x="33.1" y="117.5">route</text>
<text x="34.6" y="119.1">implementations.</text>
<text x="35.6" y="115.9">solderable</text>
<text x="37.9" y="117.5">for</text>
<text x="41.1" y="117.5">different</text>
<text x="44.4" y="115.9">pads</text>
<text x="185.4" y="116.2">NC</text>
<text x="185.4" y="117.9">pins</text>
<text x="188.5" y="116.2">on</text>
<text x="189.5" y="117.9">are</text>
<text x="191.3" y="116.2">relevant</text>
<text x="192.9" y="117.9">re-used/conflict.</text>
<text x="198.3" y="116.2">processor</text>
<text x="206.6" y="116.2">boards</text>
<text x="212.7" y="116.2">or</text>
<text x="182.9" y="131.5">SWO isn't</text>
<text x="191.3" y="131.5">actually</text>
<text x="198.3" y="131.5">implemented</text>
<text x="182.9" y="133.1">on</text>
<text x="185.7" y="133.1">processor</text>
<text x="194" y="133.1">boards?</text>
<text x="200.9" y="133.1">Pinned</text>
<text x="207" y="133.1">out</text>
<text x="210.4" y="133.1">anyway.</text>
</g>
<g font-size="1.4" fill="#006464">
<text x="86.8" y="35">SOLDER-LINK-2-TINY</text>
<text x="101.2" y="32.5">SL1</text>
<text x="40.4" y="38.8">SL6</text>
<text x="40.4" y="41.4">SL7</text>
<text x="33.2" y="43.9">SOLDER-LINK-2-TINY</text>
<text x="115.1" y="92.2">SL4</text>
<text x="104.3" y="98">SOLDER-LINK-2-TINY</text>
</g>
<text font-size="1.4" fill="#840000" x="115.3" y="95">SL5</text>
<g font-size="1.2" fill="#006464">
<text x="187.6" y="27.3">100K_1608M</text>
<text x="206.2" y="27.3">100K_1608M</text>
<text x="246.3" y="59.1">20K0_1608M</text>
<text x="246.3" y="69.3">10K0_1608M</text>
<text x="37" y="79.4">10K0_1608M</text>
<text x="51.8" y="79.4">4K7_1608M</text>
<text x="69.6" y="83.2">4K7_1608M</text>
<text x="69.8" y="80.7">4K7_1608M</text>
<text x="87.6" y="79.4">4K7_1608M</text>
</g>
<g font-size="1.1" fill="#006464">
<text x="241.3" y="47.6">+POWER</text>
<text x="91.2" y="170.8">VTref</text>
<text x="91.2" y="173.3">Gnd</text>
<text x="95.2" y="173.3">SWCLK</text>
<text x="95.4" y="170.8">SWDIO</text>
<text x="91.2" y="175.9">Gnd</text>
<text x="91.2" y="178.4">Key NC/EXTb</text>
<text x="96.5" y="175.9">SWO</text>
<text x="91.2" y="181">~{Detect}~{RESET}</text>
</g>
</svg>
